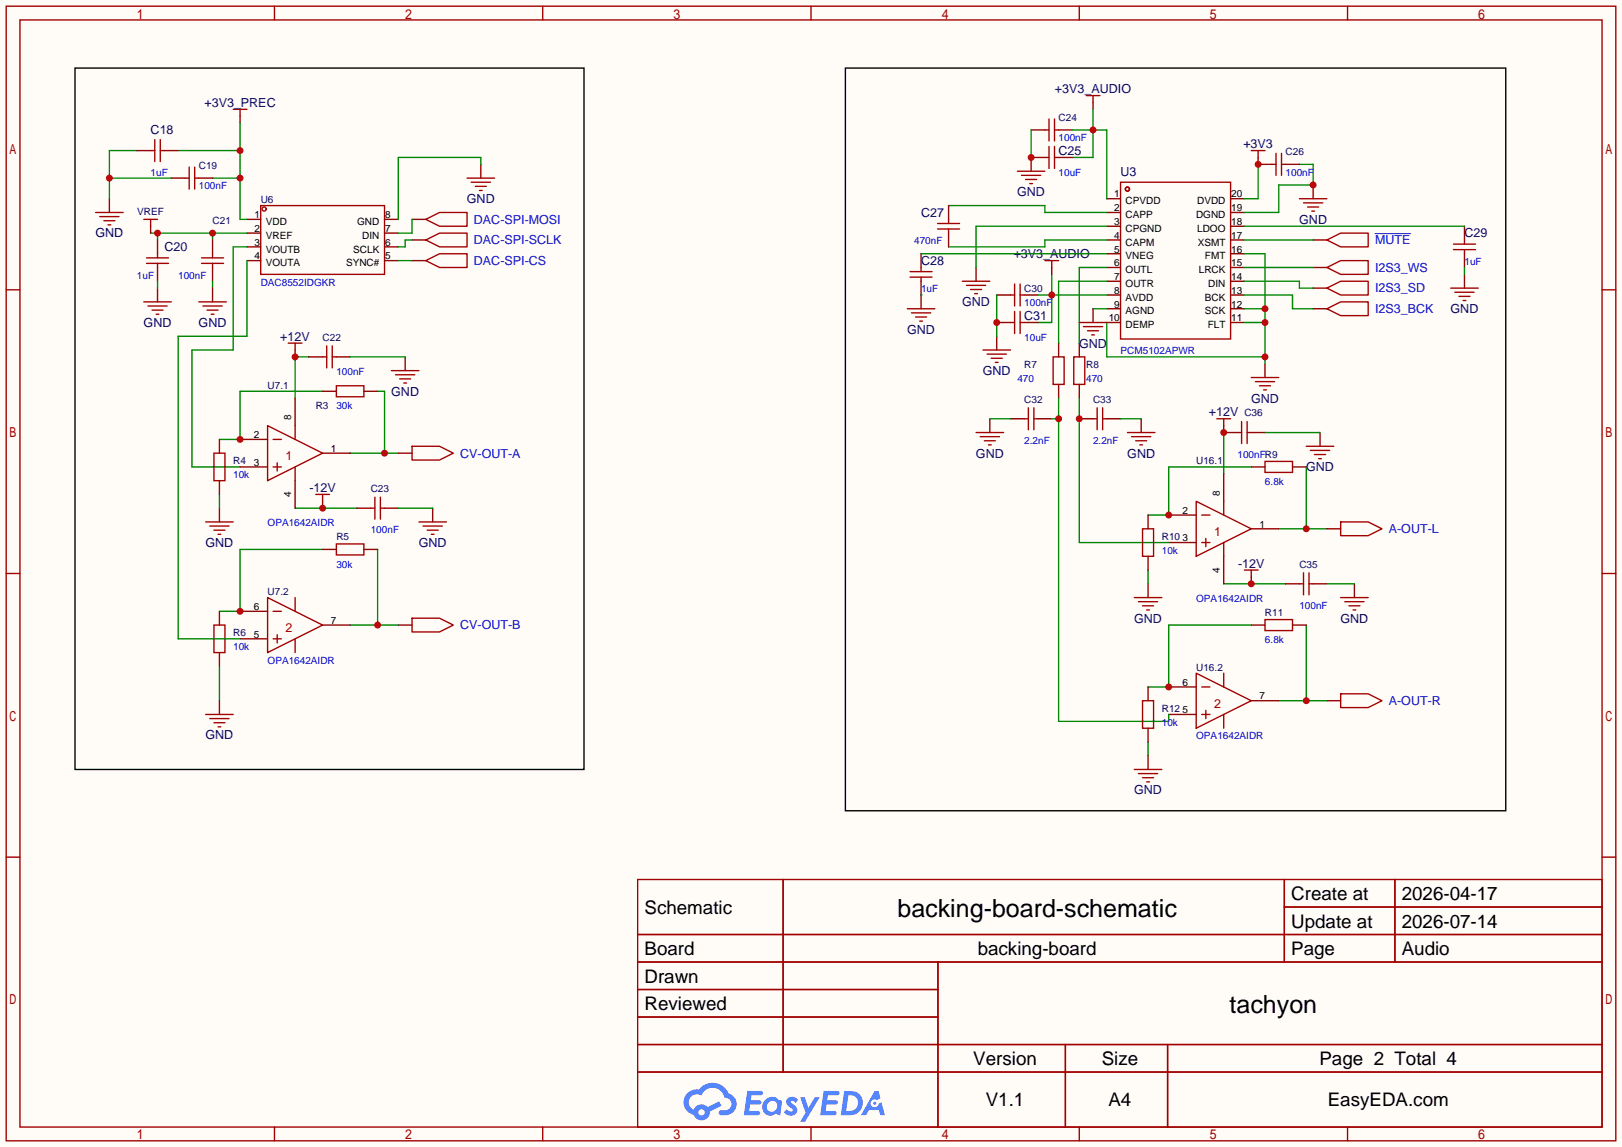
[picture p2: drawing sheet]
<svg xmlns="http://www.w3.org/2000/svg" width="299mm" height="212mm" viewBox="0 0 299 212" stroke-linecap="round" stroke-linejoin="round" font-family="sans-serif">
<path d="M0 0h299.5v211.8h-299.5z" fill="#fffcf7"/>
<g fill="none" stroke="#a10000" stroke-width=".25">
<path d="M1.1 1.1h297.2v209.6h-297.2zM3.7 3.7h292.1v204.5h-292.1zM50.7 1.1v2.6M100.2 1.1v2.6M149.7 1.1v2.6M199.3 1.1v2.6M248.8 1.1v2.6M1.1 53.5h2.6M295.8 53.5h2.5M1.1 105.9h2.6M295.8 105.9h2.5M1.1 158.3h2.6"/>
<path d="M295.8 158.3h2.5M117.7 162.4h178.1v45.8h-178.1zM117.7 172.6h178.1M117.7 177.7h178.1M144.6 162.4v35.6M173.2 177.7v30.5M237.1 162.4v15.3M237.1 167.5h58.7M257.5 162.4v15.3M117.7 182.8h55.5M117.7 192.9h178.1M117.7 187.8h55.5"/>
<path d="M117.7 198h178.1M196.7 192.9v15.3M215.6 192.9v15.3M50.7 208.2v2.5M100.2 208.2v2.5M149.7 208.2v2.5M199.3 208.2v2.5M248.8 208.2v2.5"/>
</g>
<g fill="#5487ff">
<path d="M145.5 202.8a1.3 1.3 0 0 1 1.8 .3l-.4 .6a.54 .54 0 0 0-.9-.2l.1 .2a1.58 1.58 0 0 1 1.1 1.6 1.43 1.43 0 0 1-2.5 .1l.5-.6a.64 .64 0 0 0 .5 .5 .64 .64 0 0 0 .7-.3l-.2-.2a1.6 1.6 0 0 1-1-1.6z"/>
<path d="M147.7 202.7h.9l.7 1.9 1.1-1.9h.9l-2.7 4.5h-.9l1-1.7z"/>
<path d="M138 201.5h1.6a1.31 1.31 0 0 1 1.2 .2 .4 .4 0 0 1-.3 .6h-1.8l-.1 .9h1.6a.4 .4 0 0 1 .4 .4 .4 .4 0 0 1-.4 .4h-1.7l-.2 1.2h.8a1.23 1.23 0 0 1 1.2 .2 .39 .39 0 0 1-.3 .6h-2.7z"/>
<path d="M152.1 201.5h1.6a1.32 1.32 0 0 1 1.3 .2 .39 .39 0 0 1-.4 .6h-1.7l-.2 .9h1.7a.4 .4 0 0 1 .3 .4 .4 .4 0 0 1-.4 .4h-1.7l-.2 1.2h.8a1.23 1.23 0 0 1 1.2 .2 .39 .39 0 0 1-.3 .6h-2.7z"/>
<path d="M161.5 201.5h.7l.4 1.3-.7 .4a.75 .75 0 0 0-1.1 .3 .75 .75 0 0 0 .5 1 .75 .75 0 0 0 .9-.6l.6-.3 .6 2.4h-.9l-.2-1h-1.9l-.5 1h-.9z"/>
<path d="M155.9 201.5l-.7 4.5h1.5a2.27 2.27 0 0 0 2.6-2.3 2.27 2.27 0 0 0-2.7-2.2zM156.6 202.3a1.5 1.5 0 0 1 1.8 1.5 1.5 1.5 0 0 1-1.9 1.4h-.3z"/>
<path d="M141.3 203.1a1.62 1.62 0 0 0-.4 2.1 1.62 1.62 0 0 0 2 .7l.4-.3 .3 .3 .5 .1 .3-2.5-.2-.3h-.4a1.58 1.58 0 0 0-2.5-.1zM141.9 203.6a.99 .99 0 0 1 1.6 .3 .99 .99 0 0 1-.9 1.4 .94 .94 0 0 1-1-.5 .94 .94 0 0 1 .3-1.2z"/>
<path d="M126.9 201.9a2.37 2.37 0 0 0 1.2 4 1.54 1.54 0 0 0 1.7 1 1.54 1.54 0 0 0 1.3-1.6l2.1-1.1-.5-.8-2 1.1a1.57 1.57 0 0 0-2.6 .4 1.5 1.5 0 0 1-.8-2.1 1.5 1.5 0 0 1 2.2-.5 2.23 2.23 0 0 1 2.3-1.4 2.23 2.23 0 0 1 2 1.8 1.16 1.16 0 0 1 1.2 1.1 1.16 1.16 0 0 1-1 1.3h-.7a.47 .47 0 0 0-.6 .3 .47 .47 0 0 0 .4 .6 2.23 2.23 0 0 0 2.3-.7 2.23 2.23 0 0 0 .4-2.3 2.16 2.16 0 0 0-1.3-1.1 3.2 3.2 0 0 0-5.4-.7l-1.2 .1zM129 205.4a.58 .58 0 0 1 1.1 0 .58 .58 0 0 1-1.1 0z"/>
<circle cx="161.5" cy="203.8" r=".28"/>
</g>
<g fill="none" stroke="#a10000" stroke-width=".25">
<path d="M48.1 38h22.9v12.7h-22.9zM206.9 33.7h20.3v28.9h-20.3zM78.6 40.5l2.6-1.3h5v2.6h-5zM78.6 44.3l2.6-1.2h5v2.5h-5zM78.6 48.1l2.6-1.2h5v2.5h-5zM53.2 63.4h2.6M54.5 63.4v1.2M58.3 91.3h2.5M59.6 91.3v1.3"/>
<circle cx="48.8" cy="38.6" r=".38"/>
<circle cx="208.2" cy="34.9" r=".38"/>
</g>
<g fill="none" stroke="#870000" stroke-width=".25">
<path d="M204.3 36.7h2.6M204.3 39.2h2.6M227.2 36.7h2.5M227.2 39.2h2.5M45.6 40.5h2.5M45.6 43.1h2.5M45.6 45.6h2.5M45.6 48.1h2.5M71 40.5h2.5M71 43.1h2.5M71 45.6h2.5M71 48.1h2.5"/>
<path d="M76.1 44.3h2.5M76.1 40.5h2.5M76.1 48.1h2.5M204.3 41.8h2.6M204.3 44.3h2.6M204.3 46.9h2.6M204.3 49.4h2.6M204.3 51.9h2.6M204.3 54.5h2.6M204.3 57h2.6M204.3 59.6h2.6M227.2 41.8h2.5"/>
<path d="M227.2 44.3h2.5M227.2 46.9h2.5M227.2 49.4h2.5M227.2 51.9h2.5M227.2 54.5h2.5M227.2 57h2.5M227.2 59.6h2.5M54.5 64.6v1.3M59.6 92.6v1.3"/>
</g>
<path d="M45.6 45.6h-2.5v19h-7.7v21.6h8.9M73.5 48.1h2.6M76.1 44.3h-1.3v1.3h-1.3M76.1 40.5v2.6h-2.6M54.5 93.9h11.4" fill="none" stroke="#008700" stroke-width=".25"/>
<circle cx="59.6" cy="93.9" r=".63" fill="#c00"/>
<path d="M57 65.9h-2.5v7.6" fill="none" stroke="#008700" stroke-width=".25"/>
<circle cx="54.5" cy="65.9" r=".63" fill="#c00"/>
<path d="M69.7 72.3h1.3v11.4M64.6 83.7h8.9" fill="none" stroke="#008700" stroke-width=".25"/>
<circle cx="71" cy="83.7" r=".63" fill="#c00"/>
<path d="M59.6 72.3h-15.3v8.9h-3.8M40.5 91.3v2.6M64.6 115.4h8.9M69.7 101.5v13.9" fill="none" stroke="#008700" stroke-width=".25"/>
<path d="M40.5 93.9v2.5M73.5 115.4h2.6" fill="none" stroke="#870000" stroke-width=".25"/>
<path d="M38 96.4h5.1M38.7 97.2h3.6M39.5 97.9h2M40.3 98.7h.5M76.1 114.2h5.1l2.5 1.2-2.5 1.3h-5.1z" fill="none" stroke="#a10000" stroke-width=".25"/>
<circle cx="69.7" cy="115.4" r=".63" fill="#c00"/>
<path d="M27.8 43.1h17.8M29.1 43.1v1.2M39.2 43.1v1.2M59.6 101.5h-15.3v11.4h-3.8M40.5 123.1v6.3" fill="none" stroke="#008700" stroke-width=".25"/>
<path d="M73.5 83.7h2.6M40.5 129.4v2.6" fill="none" stroke="#870000" stroke-width=".25"/>
<path d="M76.1 82.4h5.1l2.5 1.3-2.5 1.3h-5.1zM38 132h5.1M38.7 132.7h3.6M39.5 133.5h2M40.3 134.2h.5" fill="none" stroke="#a10000" stroke-width=".25"/>
<g fill="#c00">
<circle cx="39.2" cy="43.1" r=".63"/>
<circle cx="29.1" cy="43.1" r=".63"/>
</g>
<g fill="none" stroke="#a10000" stroke-width=".25">
<path d="M43.1 20.2h2.5M44.3 20.2v1.3M86.2 32.9h5.1M87 33.7h3.6M87.8 34.4h2M88.5 35.2h.5M37.2 48.6h4.1M37.2 47.6h4.1M39.2 46.9v.7M39.2 48.6v.8M59.6 65.9h.7M60.3 63.9v4"/>
<path d="M61.3 63.9v4M61.3 65.9h.8M72.3 68.5h5M73 69.2h3.6M73.8 70h2M74.5 70.7h.6M68.5 93.9h.7M69.2 91.8v4.1M70.2 91.8v4.1M70.2 93.9h.8M77.3 96.4h5.1M78.1 97.2h3.6"/>
<path d="M78.9 97.9h2M79.6 98.7h.5"/>
</g>
<path d="M44.3 21.5v1.2M88.8 30.4v2.5M39.2 44.3v2.6M39.2 49.4v2.5M57 65.9h2.6M62.1 65.9h2.5M74.8 65.9v2.6M65.9 93.9h2.6M71 93.9h2.5M79.9 93.9v2.5" fill="none" stroke="#870000" stroke-width=".25"/>
<path d="M32.9 27.8h11.4M39.2 32.9h5.1M44.3 22.7v17.8h1.3M39.2 51.9v1.3M64.6 65.9h10.2M73.5 93.9h6.4" fill="none" stroke="#008700" stroke-width=".25"/>
<path d="M13.8 12.6h94v129.5h-94z" fill="none" stroke="#000" stroke-width=".25"/>
<g fill="#c00">
<circle cx="44.3" cy="32.9" r=".63"/>
<circle cx="44.3" cy="27.8" r=".63"/>
</g>
<path d="M49.4 78.6l10.2 5.1-10.2 5.1zM54.5 78.6v2.6M50.4 81.2h1.5M50.4 86.2h1.5M51.2 85.5v1.5M54.5 86.2v2.6" fill="none" stroke="#a10000" stroke-width=".25"/>
<path d="M44.3 81.2h5.1" fill="none" stroke="#870000" stroke-width=".25"/>
<circle cx="44.3" cy="81.2" r=".63" fill="#c00"/>
<path d="M54.5 73.5v5.1M44.3 86.2h5.1M54.5 88.8v5.1M59.6 83.7h5M44.3 118h5.1M44.3 112.9h5.1" fill="none" stroke="#870000" stroke-width=".25"/>
<path d="M49.4 110.4l10.2 5-10.2 5.1zM50.4 112.9h1.5M50.4 118h1.5M51.2 117.2v1.5M54.5 110.4v2.5M54.5 118v2.5" fill="none" stroke="#a10000" stroke-width=".25"/>
<circle cx="44.3" cy="112.9" r=".63" fill="#c00"/>
<path d="M225.9 78.6v1.3M59.6 115.4h5M231 106.6v1.2" fill="none" stroke="#870000" stroke-width=".25"/>
<path d="M224.7 77.3h2.5M225.9 77.3v1.3M229.7 105.3h2.6M231 105.3v1.3" fill="none" stroke="#a10000" stroke-width=".25"/>
<path d="M225.9 107.8h11.5" fill="none" stroke="#008700" stroke-width=".25"/>
<circle cx="231" cy="107.8" r=".63" fill="#c00"/>
<path d="M225.9 79.9v7.6M236.1 97.7h8.9M241.2 86.2v11.5" fill="none" stroke="#008700" stroke-width=".25"/>
<circle cx="241.2" cy="97.7" r=".63" fill="#c00"/>
<path d="M212 107.8v2.6M245 129.4h2.5" fill="none" stroke="#870000" stroke-width=".25"/>
<path d="M209.4 110.4h5.1M210.2 111.1h3.5M210.9 111.9h2.1M211.7 112.6h.5M247.5 128.1h5.1l2.5 1.3-2.5 1.3h-5.1z" fill="none" stroke="#a10000" stroke-width=".25"/>
<path d="M212 105.3v2.5M241.2 115.4v14M236.1 129.4h8.9" fill="none" stroke="#008700" stroke-width=".25"/>
<circle cx="241.2" cy="129.4" r=".63" fill="#c00"/>
<path d="M231 115.4h-15.2v11.5h-3.8M212 137v2.6" fill="none" stroke="#008700" stroke-width=".25"/>
<path d="M225.9 79.9h2.6M245 97.7h2.5M212 139.6v2.5" fill="none" stroke="#870000" stroke-width=".25"/>
<path d="M229.2 77.9v4M230.3 77.9v4M247.5 96.4h5.1l2.5 1.3-2.5 1.2h-5.1zM209.4 142.1h5.1M210.2 142.9h3.5M210.9 143.6h2.1M211.7 144.4h.5" fill="none" stroke="#a10000" stroke-width=".25"/>
<circle cx="225.9" cy="79.9" r=".63" fill="#c00"/>
<path d="M231 79.9h2.6M243.7 79.9v2.5M215.8 95.1h5.1M225.9 87.5v5.1M231 97.7h5.1M215.8 100.2h5.1M225.9 102.7v5.1M237.4 107.8h2.5M242.4 107.8h2.6M250.1 107.8v2.6M215.8 132h5.1M215.8 126.9h5.1" fill="none" stroke="#870000" stroke-width=".25"/>
<g fill="none" stroke="#a10000" stroke-width=".25">
<path d="M228.5 79.9h.7M230.3 79.9h.7M220.9 92.6l10.1 5.1-10.1 5zM221.9 95.1h1.5M222.6 99.4v1.6M225.9 92.6v2.5M241.2 82.4h5.1M241.9 83.2h3.6M242.7 83.9h2M243.5 84.7h.5M221.9 100.2h1.5M225.9 100.2v2.5"/>
<path d="M239.9 107.8h.8M240.7 105.8v4.1M241.7 105.8v4.1M241.7 107.8h.7M247.5 110.4h5.1M248.3 111.1h3.5M249 111.9h2.1M249.8 112.6h.5M220.9 124.3l10.1 5.1-10.1 5.1zM221.9 126.9h1.5M221.9 132h1.5M222.6 131.2v1.5"/>
<path d="M225.9 124.3v2.6M225.9 132v2.5"/>
</g>
<path d="M233.6 79.9h10.1M245 107.8h5.1" fill="none" stroke="#008700" stroke-width=".25"/>
<circle cx="215.8" cy="126.9" r=".63" fill="#c00"/>
<g fill="none" stroke="#870000" stroke-width=".25">
<path d="M59.6 72.3h2.5M67.2 72.3h2.5M186.6 77.3h2.5M191.6 77.3h2.6M195.5 63.4v2.5M195.5 71v2.5M199.3 63.4v2.5M199.3 71v2.5M199.3 77.3h2.5M204.3 77.3h2.6M210.7 77.3v2.6M40.5 81.2v2.5"/>
<path d="M40.5 88.8v2.5M40.5 112.9v2.5M59.6 101.5h2.5M67.2 101.5h2.5M40.5 120.5v2.6M231 129.4h5.1"/>
</g>
<g fill="none" stroke="#a10000" stroke-width=".25">
<path d="M62.1 71.2h5.1v2.1h-5.1zM189.1 77.3h.8M189.9 75.3v4.1M190.9 77.3h.7M190.9 75.3v4.1M194.4 65.9h2.1v5.1h-2.1zM198.2 65.9h2.1v5.1h-2.1zM201.8 77.3h.8M202.6 75.3v4.1M203.6 75.3v4.1M203.6 77.3h.7M208.2 79.9h5"/>
<path d="M39.5 83.7h2v5.1h-2zM208.9 80.6h3.6M209.7 81.4h2M210.4 82.2h.5M39.5 115.4h2v5.1h-2zM62.1 100.5h5.1v2h-5.1z"/>
</g>
<path d="M204.3 49.4h-5v14M199.3 73.5v26.7h16.5" fill="none" stroke="#008700" stroke-width=".25"/>
<circle cx="199.3" cy="77.3" r=".63" fill="#c00"/>
<path d="M231 86.2h-15.2v8.9h-3.8" fill="none" stroke="#008700" stroke-width=".25"/>
<circle cx="215.8" cy="95.1" r=".63" fill="#c00"/>
<path d="M198 24h6.3v12.7M201.8 20.2v8.9h-3.8M204.3 51.9h-8.8v11.5M182.8 77.3h3.8M206.9 77.3h3.8" fill="none" stroke="#008700" stroke-width=".25"/>
<path d="M201.8 18.9v1.3M190.4 24h2.5M195.5 24h2.5M182.8 77.3v2.6" fill="none" stroke="#870000" stroke-width=".25"/>
<path d="M200.5 17.7h2.6M201.8 17.7v1.2M192.9 24h.8M193.7 22v4M194.7 22v4M194.7 24h.8M180.2 79.9h5.1M181 80.6h3.5M181.7 81.4h2.1M182.5 82.2h.5" fill="none" stroke="#a10000" stroke-width=".25"/>
<circle cx="201.8" cy="24" r=".63" fill="#c00"/>
<path d="M186.6 54.5h.7M187.3 52.5v4M188.3 52.5v4M188.3 54.5h.8" fill="none" stroke="#a10000" stroke-width=".25"/>
<path d="M184 54.5h2.6M189.1 54.5h2.5" fill="none" stroke="#870000" stroke-width=".25"/>
<path d="M191.6 54.5h12.7M194.2 50.7v8.9h-2.6" fill="none" stroke="#008700" stroke-width=".25"/>
<circle cx="194.2" cy="54.5" r=".63" fill="#c00"/>
<path d="M190.4 24v5.1" fill="none" stroke="#008700" stroke-width=".25"/>
<path d="M192.9 29.1h-2.5v2.5M195.5 29.1h2.5M184 59.6h2.6M189.1 59.6h2.5M194.2 49.4v1.3" fill="none" stroke="#870000" stroke-width=".25"/>
<path d="M192.9 29.1h.8M193.7 27.1v4M194.7 27.1v4M194.7 29.1h.8M186.6 59.6h.7M187.3 57.5v4.1M188.3 57.5v4.1M188.3 59.6h.8M192.9 48.1h2.6M194.2 48.1v1.3" fill="none" stroke="#a10000" stroke-width=".25"/>
<circle cx="190.4" cy="29.1" r=".63" fill="#c00"/>
<path d="M187.8 31.6h5.1M188.6 32.4h3.6M189.4 33.1h2M190.1 33.9h.5M181.5 64.6h5.1M182.2 65.4h3.6M183 66.2h2M183.8 66.9h.5" fill="none" stroke="#a10000" stroke-width=".25"/>
<path d="M184 62.1v2.5" fill="none" stroke="#870000" stroke-width=".25"/>
<path d="M184 54.5v7.6" fill="none" stroke="#008700" stroke-width=".25"/>
<circle cx="184" cy="59.6" r=".63" fill="#c00"/>
<path d="M175.1 38h17.8v1.2h11.4M232.3 30.4v6.3h-2.6M170.1 54.5h.1M170.1 46.9h34.2M204.3 44.3h-11.4v1.3h-17.8M204.3 41.8h-24.1v7.6M204.3 59.6v6.3h29.3M229.7 46.9h3.9v20.3M229.7 57h3.9M229.7 59.6h3.9" fill="none" stroke="#008700" stroke-width=".25"/>
<g fill="none" stroke="#a10000" stroke-width=".25">
<path d="M231 27.8h2.6M232.3 27.8v1.3M167.5 57h5.1M168 51.2h4.1M168 50.2h4.1M168.3 57.8h3.5M169 58.5h2.1M169.8 59.3h.5M170.1 49.4v.8M170.1 51.2v.7M173.1 42.3h4.1M173.1 41.3h4.1"/>
<path d="M175.1 40.5v.8M175.1 42.3v.8M177.7 51.9h5.1M178.4 52.7h3.6M179.2 53.5h2M180 54.2h.5M231 69.7h5.1M231.8 70.5h3.5M232.5 71.2h2.1M233.3 72h.5"/>
</g>
<path d="M175.1 38v2.5M232.3 29.1v1.3M170.1 46.9v2.5M170.1 51.9v5.1M175.1 43.1v2.5M180.2 49.4v2.5M233.6 67.2v2.5" fill="none" stroke="#870000" stroke-width=".25"/>
<g fill="#c00">
<circle cx="233.6" cy="57" r=".63"/>
<circle cx="233.6" cy="59.6" r=".63"/>
<circle cx="233.6" cy="65.9" r=".63"/>
</g>
<path d="M201.8 57v2.6" fill="none" stroke="#870000" stroke-width=".25"/>
<path d="M199.3 59.6h5M200 60.3h3.6M200.8 61.1h2M201.5 61.8h.6" fill="none" stroke="#a10000" stroke-width=".25"/>
<path d="M201.8 57h2.5M194.2 77.3h1.3M195.5 73.5v59.7h20.3v-1.2" fill="none" stroke="#008700" stroke-width=".25"/>
<circle cx="195.5" cy="77.3" r=".63" fill="#c00"/>
<path d="M242.4 34.2v2.5" fill="none" stroke="#870000" stroke-width=".25"/>
<path d="M239.9 36.7h5.1M240.7 37.5h3.5M241.4 38.2h2.1M242.2 39h.5" fill="none" stroke="#a10000" stroke-width=".25"/>
<path d="M239.9 30.4h2.5v3.8h-6.3v5h-6.4" fill="none" stroke="#008700" stroke-width=".25"/>
<circle cx="242.4" cy="34.2" r=".63" fill="#c00"/>
<path d="M232.3 30.4h2.5M242.4 44.3h2.6M242.4 57h2.6M242.4 53.2h2.6M242.4 49.4h2.6M270.4 41.8v2.5M270.4 46.9v2.5M270.4 50.7v2.5" fill="none" stroke="#870000" stroke-width=".25"/>
<g fill="none" stroke="#a10000" stroke-width=".25">
<path d="M235.6 28.3v4.1M236.6 28.3v4.1M245 44.3l2.5-1.2h5.1v2.5h-5.1zM245 57l2.5-1.2h5.1v2.5h-5.1zM245 53.2l2.5-1.3h5.1v2.6h-5.1zM245 49.4l2.5-1.3h5.1v2.6h-5.1zM267.8 53.2h5.1M268.4 46.1h4M268.4 45.1h4M268.6 54h3.6M269.4 54.7h2M270.1 55.5h.5"/>
<path d="M270.4 44.3v.8M270.4 46.1v.8"/>
</g>
<path d="M253.9 43.1h6.5" fill="none" stroke="#00f" stroke-width=".18"/>
<path d="M229.7 44.3h12.7M229.7 41.8h40.7M229.7 49.4h12.7M229.7 51.9h10.2v1.3h2.5M229.7 54.5h8.9v2.5h3.8M270.4 49.4v1.3" fill="none" stroke="#008700" stroke-width=".25"/>
<path d="M156.1 12.6h121.9v137.1h-121.9z" fill="none" stroke="#000" stroke-width=".25"/>
<circle cx="232.3" cy="30.4" r=".63" fill="#c00"/>
<path d="M20.2 36.7v2.5M31.6 32.9h2.6M36.7 32.9h2.5M237.4 30.4h2.5M27.8 41.8v1.3M39.2 53.2v2.6" fill="none" stroke="#870000" stroke-width=".25"/>
<g fill="none" stroke="#a10000" stroke-width=".25">
<path d="M17.7 39.2h5M34.2 32.9h.7M34.9 30.9v4M35.9 30.9v4M35.9 32.9h.8M234.8 30.4h.8M236.6 30.4h.8M18.4 40h3.6M19.2 40.8h2M19.9 41.5h.5M26.5 40.5h2.6M27.8 40.5v1.3"/>
<path d="M36.7 55.8h5.1M37.5 56.5h3.5M38.2 57.3h2.1M39 58h.5"/>
</g>
<path d="M20.2 32.9h11.4M25.3 27.8h-5.1v8.9" fill="none" stroke="#008700" stroke-width=".25"/>
<circle cx="20.2" cy="32.9" r=".63" fill="#c00"/>
<g fill="none" stroke="#a10000" stroke-width=".25">
<path d="M27.8 27.8h.8M28.6 25.8v4M29.6 25.8v4M29.6 27.8h.8M26.5 55.8h5.1M27.1 48.6h4M27.1 47.6h4M27.3 56.5h3.6M28.1 57.3h2M28.8 58h.5M29.1 46.9v.7M29.1 48.6v.8"/>
<path d="M210.9 97.7h2.1v5h-2.1zM233.6 85.2h5v2h-5zM233.6 114.4h5v2.1h-5zM210.9 129.4h2.1v5.1h-2.1z"/>
</g>
<g fill="none" stroke="#870000" stroke-width=".25">
<path d="M25.3 27.8h2.5M30.4 27.8h2.5M29.1 44.3v2.6M29.1 49.4v2.5M29.1 53.2v2.6M212 95.1v2.6M231 86.2h2.6M238.6 86.2h2.6M212 102.7v2.6M231 115.4h2.6M238.6 115.4h2.6M212 126.9v2.5"/>
<path d="M212 134.5v2.5"/>
</g>
<path d="M88.8 30.4v-1.3h-15.3v11.4M29.1 51.9v1.3M45.6 48.1v14h-12.7v55.9h11.4" fill="none" stroke="#008700" stroke-width=".25"/>
<g font-size="4.6">
<text x="165.7" y="169.4">backing-board-schematic</text>
<text x="227" y="187.1">tachyon</text>
</g>
<g font-size="3.5">
<text x="238.4" y="166.2">Create at</text>
<text x="258.8" y="166.2">2026-04-17</text>
<text x="119" y="168.8">Schematic</text>
<text x="238.4" y="171.3">Update at</text>
<text x="258.8" y="171.3">2026-07-14</text>
<text x="119" y="176.4">Board</text>
<text x="180.5" y="176.4">backing-board</text>
<text x="238.4" y="176.4">Page</text>
<text x="258.8" y="176.4">Audio</text>
<text x="119" y="181.5">Drawn</text>
<text x="119" y="186.6">Reviewed</text>
<text x="179.7" y="196.7">Version</text>
<text x="203.4" y="196.7">Size</text>
<text x="243.6" y="196.7">Page 2 Total 4</text>
<text x="182" y="204.3">V1.1</text>
<text x="204.7" y="204.3">A4</text>
<text x="245.1" y="204.3">EasyEDA.com</text>
</g>
<g font-size="2.3" fill="#000080">
<text x="194.8" y="17.2">+3V3_AUDIO</text>
<text x="37.7" y="19.7">+3V3_PREC</text>
<text x="27.8" y="24.8">C18</text>
<text x="195.5" y="28.6">C25</text>
<text x="229.6" y="27.4">+3V3</text>
<text x="206.9" y="32.4">U3</text>
<text x="86.2" y="37.5">GND</text>
<text x="170.1" y="40.1">C27</text>
<text x="187.8" y="36.2">GND</text>
<text x="239.9" y="41.3">GND</text>
<text x="17.6" y="43.9">GND</text>
<text x="30.4" y="46.4">C20</text>
<text x="187.2" y="47.7">+3V3_AUDIO</text>
<text x="270.4" y="43.9">C29</text>
<text x="170.1" y="48.9">C28</text>
<text x="177.6" y="56.6">GND</text>
<text x="189.1" y="59.1">C31</text>
<text x="267.8" y="57.8">GND</text>
<text x="26.5" y="60.4">GND</text>
<text x="36.7" y="60.4">GND</text>
<text x="51.8" y="62.9">+12V</text>
<text x="167.5" y="61.6">GND</text>
<text x="199.2" y="64.2">GND</text>
<text x="181.5" y="69.3">GND</text>
<text x="72.2" y="73.1">GND</text>
<text x="223.2" y="76.9">+12V</text>
<text x="231" y="74.3">GND</text>
<text x="180.2" y="84.5">GND</text>
<text x="208.1" y="84.5">GND</text>
<text x="241.1" y="87">GND</text>
<text x="57.1" y="90.9">-12V</text>
<text x="37.9" y="101">GND</text>
<text x="77.3" y="101">GND</text>
<text x="228.6" y="104.8">-12V</text>
<text x="209.4" y="115">GND</text>
<text x="247.5" y="115">GND</text>
<text x="37.9" y="136.6">GND</text>
<text x="209.4" y="146.7">GND</text>
</g>
<g font-size="2.3" fill="#00f">
<text x="87.5" y="41.3">DAC-SPI-MOSI</text>
<text x="87.5" y="45.1">DAC-SPI-SCLK</text>
<text x="253.9" y="45.1">MUTE</text>
<text x="87.5" y="48.9">DAC-SPI-CS</text>
<text x="253.9" y="50.2">I2S3_WS</text>
<text x="253.9" y="57.8">I2S3_BCK</text>
<text x="253.9" y="54">I2S3_SD</text>
<text x="85" y="84.5">CV-OUT-A</text>
<text x="256.4" y="98.5">A-OUT-L</text>
<text x="85" y="116.3">CV-OUT-B</text>
<text x="256.4" y="130.2">A-OUT-R</text>
</g>
<g font-size="2.3" fill="#a00000">
<text x="52.7" y="85">1</text>
<text x="224.2" y="99">1</text>
<text x="52.7" y="116.8">2</text>
<text x="224.2" y="130.7">2</text>
</g>
<g font-size="1.8" fill="#000080">
<text x="195.5" y="22.3">C24</text>
<text x="237.4" y="28.6">C26</text>
<text x="36.7" y="31.2">C19</text>
<text x="25.4" y="39.8">VREF</text>
<text x="39.2" y="41.3">C21</text>
<text x="48.1" y="37.5">U6</text>
<text x="189.1" y="54">C30</text>
<text x="59.6" y="62.9">C22</text>
<text x="49.4" y="71.8">U7.1</text>
<text x="189.1" y="68">R7</text>
<text x="200.5" y="68">R8</text>
<text x="58.3" y="75.6">R3</text>
<text x="189.1" y="74.3">C32</text>
<text x="201.8" y="74.3">C33</text>
<text x="229.7" y="76.9">C36</text>
<text x="43.1" y="85.8">R4</text>
<text x="220.9" y="85.8">U16.1</text>
<text x="68.5" y="90.9">C23</text>
<text x="62.1" y="99.7">R5</text>
<text x="214.5" y="99.7">R10</text>
<text x="239.9" y="104.8">C35</text>
<text x="49.4" y="109.9">U7.2</text>
<text x="233.6" y="113.7">R11</text>
<text x="43.1" y="117.5">R6</text>
<text x="220.9" y="123.9">U16.2</text>
<text x="214.5" y="131.5">R12</text>
</g>
<g font-size="1.8" fill="#00f">
<text x="195.5" y="26.1">100nF</text>
<text x="27.8" y="32.4">1uF</text>
<text x="36.7" y="35">100nF</text>
<text x="195.5" y="32.4">10uF</text>
<text x="237.4" y="32.4">100nF</text>
<text x="168.8" y="45.1">470nF</text>
<text x="25.3" y="51.5">1uF</text>
<text x="32.9" y="51.5">100nF</text>
<text x="48.1" y="52.8">DAC8552IDGKR</text>
<text x="270.4" y="48.9">1uF</text>
<text x="170.1" y="54">1uF</text>
<text x="189.1" y="56.6">100nF</text>
<text x="189.1" y="62.9">10uF</text>
<text x="206.9" y="65.5">PCM5102APWR</text>
<text x="62.1" y="69.3">100nF</text>
<text x="187.8" y="70.5">470</text>
<text x="200.5" y="70.5">470</text>
<text x="62.1" y="75.6">30k</text>
<text x="189.1" y="82">2.2nF</text>
<text x="201.8" y="82">2.2nF</text>
<text x="43.1" y="88.3">10k</text>
<text x="228.5" y="84.5">100nFR9</text>
<text x="233.6" y="89.6">6.8k</text>
<text x="49.4" y="97.2">OPA1642AIDR</text>
<text x="68.5" y="98.5">100nF</text>
<text x="62.1" y="104.8">30k</text>
<text x="214.5" y="102.3">10k</text>
<text x="220.9" y="111.2">OPA1642AIDR</text>
<text x="239.9" y="112.4">100nF</text>
<text x="233.6" y="118.8">6.8k</text>
<text x="43.1" y="120.1">10k</text>
<text x="49.4" y="122.6">OPA1642AIDR</text>
<text x="214.5" y="134">10k</text>
<text x="220.9" y="136.6">OPA1642AIDR</text>
</g>
<g font-size="1.8">
<text x="47" y="40.3">1</text>
<text x="49.1" y="41.6">VDD</text>
<text x="65.9" y="41.6">GND</text>
<text x="71.1" y="40.3">8</text>
<text x="205.7" y="36.5">1</text>
<text x="205.7" y="39">2</text>
<text x="205.7" y="41.6">3</text>
<text x="207.8" y="37.7">CPVDD</text>
<text x="207.8" y="40.3">CAPP</text>
<text x="220.8" y="40.3">DGND</text>
<text x="221" y="37.7">DVDD</text>
<text x="227.3" y="41.6">18</text>
<text x="227.3" y="39">19</text>
<text x="227.3" y="36.5">20</text>
<text x="47" y="42.8">2</text>
<text x="47" y="45.4">3</text>
<text x="47" y="47.9">4</text>
<text x="49.1" y="44.1">VREF</text>
<text x="49.1" y="46.6">VOUTB</text>
<text x="65.2" y="46.6">SCLK</text>
<text x="66.9" y="44.1">DIN</text>
<text x="71.1" y="47.9">5</text>
<text x="71.1" y="45.4">6</text>
<text x="71.1" y="42.8">7</text>
<text x="205.7" y="44.1">4</text>
<text x="205.7" y="46.6">5</text>
<text x="207.8" y="42.8">CPGND</text>
<text x="207.8" y="45.4">CAPM</text>
<text x="207.8" y="47.9">VNEG</text>
<text x="221" y="42.8">LDOO</text>
<text x="221.1" y="45.4">XSMT</text>
<text x="222.5" y="47.9">FMT</text>
<text x="227.3" y="46.6">16</text>
<text x="227.3" y="44.1">17</text>
<text x="49.1" y="49.2">VOUTA</text>
<text x="63.9" y="49.2">SYNC#</text>
<text x="205.7" y="49.2">6</text>
<text x="205.7" y="51.7">7</text>
<text x="207.8" y="50.4">OUTL</text>
<text x="207.8" y="53">OUTR</text>
<text x="221.3" y="50.4">LRCK</text>
<text x="223.1" y="53">DIN</text>
<text x="227.3" y="51.7">14</text>
<text x="227.3" y="49.2">15</text>
<text x="204.7" y="59.3">10</text>
<text x="205.7" y="54.3">8</text>
<text x="205.7" y="56.8">9</text>
<text x="207.8" y="55.5">AVDD</text>
<text x="207.8" y="58.1">AGND</text>
<text x="222.5" y="58.1">SCK</text>
<text x="222.5" y="55.5">BCK</text>
<text x="227.3" y="59.3">11</text>
<text x="227.3" y="56.8">12</text>
<text x="227.3" y="54.3">13</text>
<text x="207.8" y="60.6">DEMP</text>
<text x="223" y="60.6">FLT</text>
<text x="53.8" y="77.6" transform="rotate(-90 53.8 77.6)">8</text>
<text x="46.9" y="80.9">2</text>
<text x="61.1" y="83.5">1</text>
<text x="46.9" y="86">3</text>
<text x="53.8" y="91.8" transform="rotate(-90 53.8 91.8)">4</text>
<text x="218.3" y="94.9">2</text>
<text x="225.2" y="91.5" transform="rotate(-90 225.2 91.5)">8</text>
<text x="218.3" y="100">3</text>
<text x="232.5" y="97.4">1</text>
<text x="225.2" y="105.8" transform="rotate(-90 225.2 105.8)">4</text>
<text x="46.9" y="112.7">6</text>
<text x="46.9" y="117.8">5</text>
<text x="61.1" y="115.2">7</text>
<text x="218.3" y="131.7">5</text>
<text x="218.3" y="126.6">6</text>
<text x="232.5" y="129.2">7</text>
</g>
</svg>
